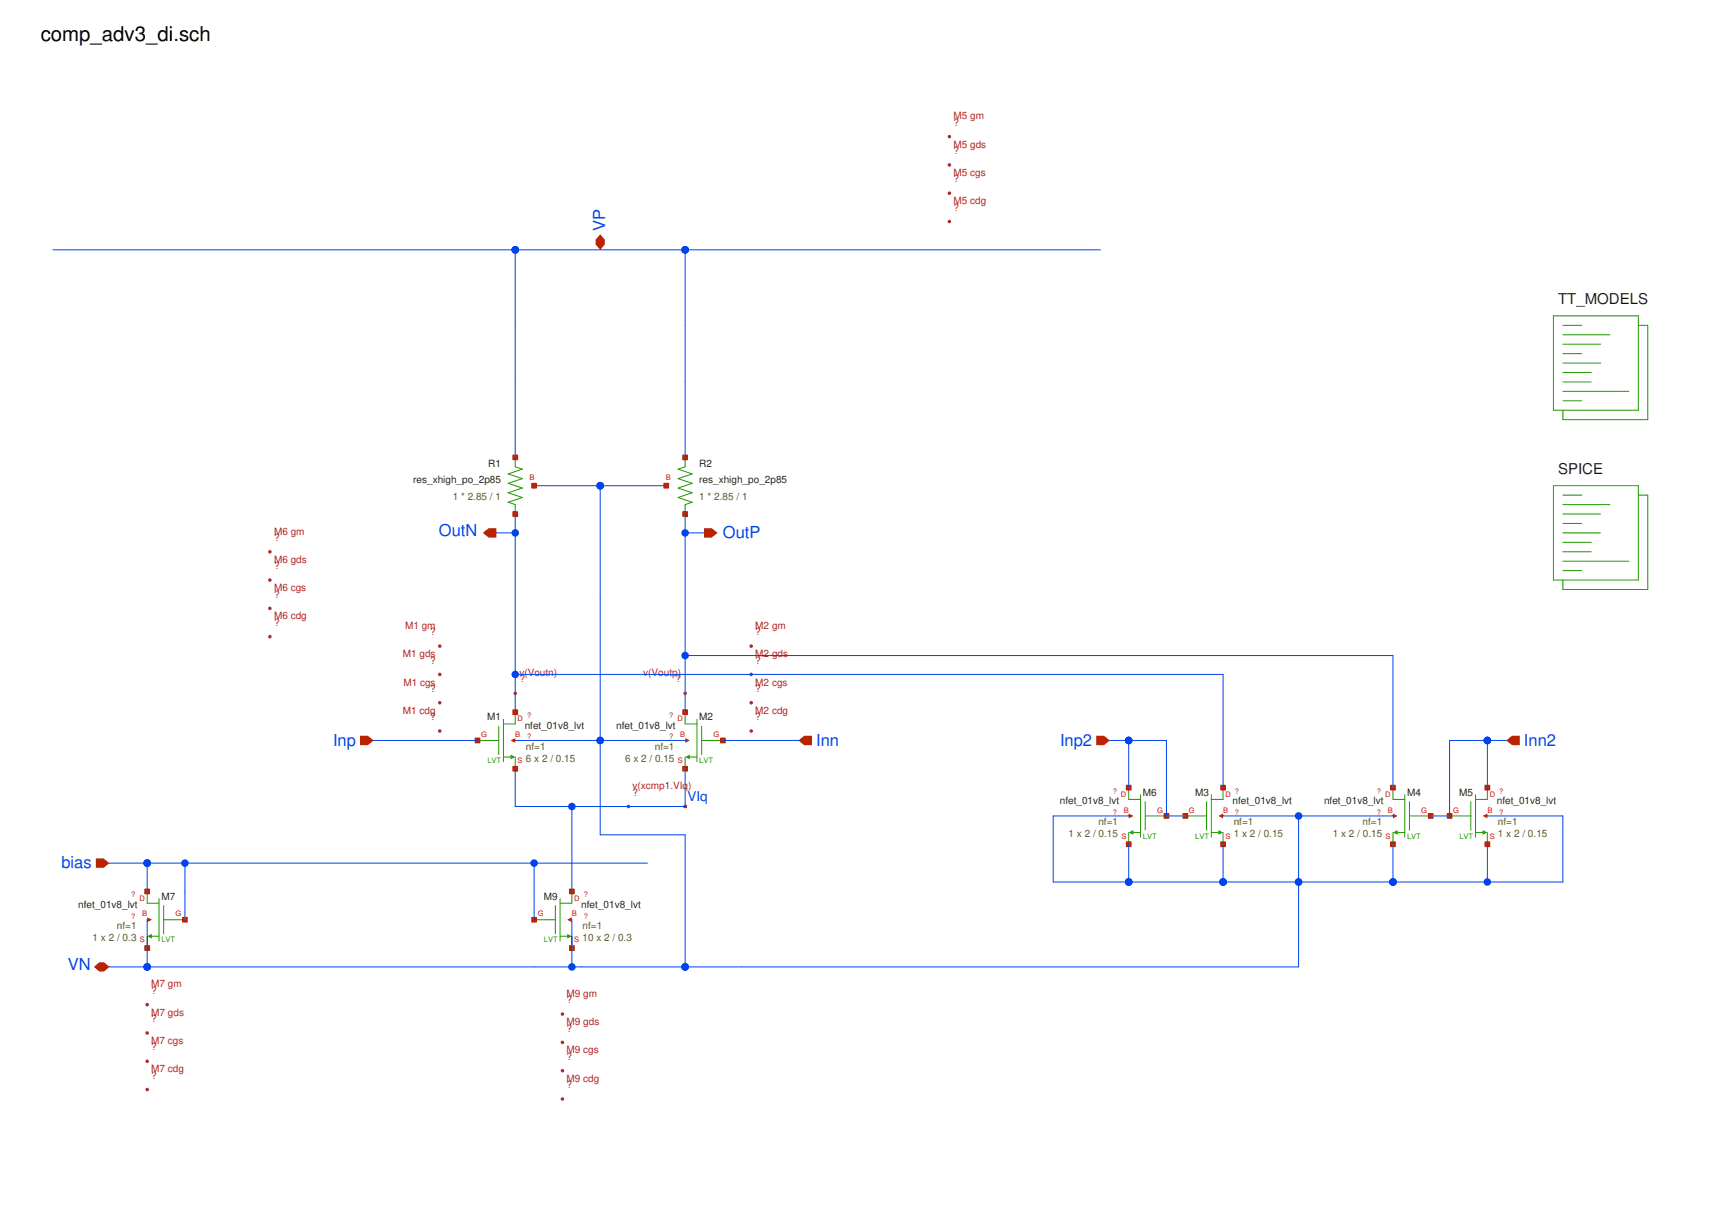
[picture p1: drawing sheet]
<svg xmlns="http://www.w3.org/2000/svg" width="297mm" height="210mm" viewBox="0 0 297 210" stroke-linecap="round" stroke-linejoin="round" font-family="sans-serif">
<g fill="none" stroke="#229800" stroke-width=".17">
<path d="M268.7 54.7h14.7v16.3h-14.7zM270.4 59.6h6.5M270.4 57.9h8.1M270.4 56.3h3.2M283.4 56.3h1.7v16.3h-14.7v-1.6M270.4 61.2h3.2M270.4 62.8h6.5M270.4 64.5h4.9M270.4 66.1h4.9M270.4 67.7h11.4M270.4 69.4h3.2M268.7 84.1h14.7v16.3h-14.7z"/>
<path d="M270.4 88.9h6.5M270.4 90.6h3.2M270.4 92.2h6.5M270.4 93.8h4.9M270.4 95.5h4.9M270.4 97.1h11.4M270.4 98.7h3.2M270.4 87.3h8.1M270.4 85.7h3.2M283.4 85.7h1.7v16.3h-14.7v-1.6M82.6 128.1h3.7M86.3 125.7v4.9"/>
<path d="M87.1 124.5v7.3M87.1 131h1.2M89.1 123.2v2.1h-2M89.1 131v2"/>
</g>
<path d="M88.3 130.6l.8 .4-.8 .4z" fill="#229800"/>
<path d="M118.5 123.2v2.1h2.1M118.5 131v2M119.3 131h1.3M120.6 124.5v7.3M121.4 128.1h3.7M121.4 125.7v4.9" fill="none" stroke="#229800" stroke-width=".17"/>
<path d="M118.5 131l.8-.4v.8z" fill="#229800"/>
<path d="M25.5 154.3v2h2M27.5 155.5v7.3M28.3 159.2h3.7M28.3 156.7v4.9M25.5 162v2.1M26.3 162h1.2" fill="none" stroke="#229800" stroke-width=".17"/>
<path d="M25.5 162l.8-.4v.8z" fill="#229800"/>
<path d="M92.4 159.2h3.7M96.1 156.7v4.9M96.9 155.5v7.3M98.9 154.3v2h-2M96.9 162h1.2M98.9 162v2.1" fill="none" stroke="#229800" stroke-width=".17"/>
<path d="M98.1 161.6l.8 .4-.8 .4z" fill="#229800"/>
<path d="M89.1 79.2v1.6l1.3 .4-2.5 .8 2.5 .8-2.5 .8 2.5 .9-2.5 .8 2.5 .8-2.5 .8 1.2 .4v1.6M118.5 79.2v1.6l-1.2 .4 2.5 .8-2.5 .8 2.5 .8-2.5 .9 2.5 .8-2.5 .8 2.5 .8-1.3 .4v1.6M208.7 138.7v4.9M209.6 137.5v7.4M211.6 136.3v2h-2M205.1 141.2h3.6M209.6 144.1h1.2M211.6 144.1v2" fill="none" stroke="#229800" stroke-width=".17"/>
<path d="M210.8 143.6l.8 .5-.8 .4z" fill="#229800"/>
<path d="M241 136.3v2h2M243 137.5v7.4M243.8 138.7v4.9M241 144.1v2M241.8 144.1h1.2M243.8 141.2h3.7" fill="none" stroke="#229800" stroke-width=".17"/>
<path d="M241 144.1l.8-.5v.9z" fill="#229800"/>
<path d="M254.5 138.7v4.9M255.3 137.5v7.4M257.3 136.3v2h-2M250.8 141.2h3.7M255.3 144.1h1.2M257.3 144.1v2" fill="none" stroke="#229800" stroke-width=".17"/>
<path d="M256.5 143.6l.8 .5-.8 .4z" fill="#229800"/>
<path d="M195.3 136.3v2h2M197.3 137.5v7.4M198.1 138.7v4.9M195.3 144.1v2M196.1 144.1h1.2M198.1 141.2h3.7" fill="none" stroke="#229800" stroke-width=".17"/>
<path d="M195.3 144.1l.8-.5v.9z" fill="#229800"/>
<path d="M88.3 128.1l.8-.4v.8z" fill="#ba2200"/>
<path d="M88.7 122.8h.8v.8h-.8z" fill="none" stroke="#ba2200" stroke-width=".17"/>
<path d="M88.7 122.8h.8v.8h-.8z" fill="#ba2200"/>
<path d="M82.2 127.7h.8v.8h-.8z" fill="none" stroke="#ba2200" stroke-width=".17"/>
<path d="M82.2 127.7h.8v.8h-.8z" fill="#ba2200"/>
<path d="M88.7 132.6h.8v.8h-.8z" fill="none" stroke="#ba2200" stroke-width=".17"/>
<path d="M88.7 132.6h.8v.8h-.8z" fill="#ba2200"/>
<path d="M89.1 128.1h.1" fill="none" stroke="#ba2200" stroke-width=".17"/>
<path d="M118.5 127.7l.8 .4-.8 .4z" fill="#ba2200"/>
<path d="M118.1 122.8h.8v.8h-.8z" fill="none" stroke="#ba2200" stroke-width=".17"/>
<path d="M118.1 122.8h.8v.8h-.8z" fill="#ba2200"/>
<path d="M124.7 127.7h.8v.8h-.8z" fill="none" stroke="#ba2200" stroke-width=".17"/>
<path d="M124.7 127.7h.8v.8h-.8z" fill="#ba2200"/>
<path d="M118.1 132.6h.8v.8h-.8z" fill="none" stroke="#ba2200" stroke-width=".17"/>
<path d="M118.1 132.6h.8v.8h-.8z" fill="#ba2200"/>
<path d="M118.5 128.1h.1" fill="none" stroke="#ba2200" stroke-width=".17"/>
<path d="M25.5 158.7l.8 .5-.8 .4z" fill="#ba2200"/>
<path d="M25.1 153.8h.8v.9h-.8z" fill="none" stroke="#ba2200" stroke-width=".17"/>
<path d="M25.1 153.8h.8v.9h-.8z" fill="#ba2200"/>
<path d="M31.6 158.7h.8v.9h-.8z" fill="none" stroke="#ba2200" stroke-width=".17"/>
<path d="M31.6 158.7h.8v.9h-.8z" fill="#ba2200"/>
<path d="M25.1 163.6h.8v.9h-.8z" fill="none" stroke="#ba2200" stroke-width=".17"/>
<path d="M25.1 163.6h.8v.9h-.8z" fill="#ba2200"/>
<path d="M25.4 159.2h.1" fill="none" stroke="#ba2200" stroke-width=".17"/>
<path d="M98.1 159.2l.8-.5v.9z" fill="#ba2200"/>
<path d="M98.5 153.8h.8v.9h-.8z" fill="none" stroke="#ba2200" stroke-width=".17"/>
<path d="M98.5 153.8h.8v.9h-.8z" fill="#ba2200"/>
<path d="M92 158.7h.8v.9h-.8z" fill="none" stroke="#ba2200" stroke-width=".17"/>
<path d="M92 158.7h.8v.9h-.8z" fill="#ba2200"/>
<path d="M98.5 163.6h.8v.9h-.8z" fill="none" stroke="#ba2200" stroke-width=".17"/>
<path d="M98.5 163.6h.8v.9h-.8z" fill="#ba2200"/>
<path d="M98.9 159.2h.1" fill="none" stroke="#ba2200" stroke-width=".17"/>
<path d="M118.3 139.4h.4v.4h-.4z" fill="none" stroke="#ba2200" stroke-width=".17"/>
<g fill="#ba2200">
<path d="M118.3 139.4h.4v.4h-.4z"/>
<path d="M62.3 127.3h1.3l1 .8-1 .8h-1.3z"/>
</g>
<path d="M64.6 128.1h.1" fill="none" stroke="#ba2200" stroke-width=".17"/>
<path d="M16.6 148.5h1.3l1 .9-1 .8h-1.3z" fill="#ba2200"/>
<path d="M18.9 149.4h.1" fill="none" stroke="#ba2200" stroke-width=".17"/>
<path d="M138.1 128.1l1-.8h1.4v1.6h-1.4z" fill="#ba2200"/>
<path d="M138.1 128.1h.1" fill="none" stroke="#ba2200" stroke-width=".17"/>
<path d="M103.8 40.6l.8 .9v.8l-.8 .9-.8-.9v-.8z" fill="#ba2200"/>
<path d="M103.8 43.2h.1" fill="none" stroke="#ba2200" stroke-width=".17"/>
<path d="M16.3 167.3l.9-.8h.8l.9 .8-.9 .8h-.8z" fill="#ba2200"/>
<path d="M18.9 167.3h.1" fill="none" stroke="#ba2200" stroke-width=".17"/>
<path d="M83.5 92.2l1-.8h1.4v1.6h-1.4z" fill="#ba2200"/>
<path d="M85.9 92.2h.1" fill="none" stroke="#ba2200" stroke-width=".17"/>
<path d="M121.8 91.4h1.3l1 .8-1 .8h-1.3z" fill="#ba2200"/>
<path d="M121.8 92.2h.1" fill="none" stroke="#ba2200" stroke-width=".17"/>
<path d="M88.7 88.5h.8v.9h-.8z" fill="none" stroke="#ba2200" stroke-width=".17"/>
<path d="M88.7 88.5h.8v.9h-.8z" fill="#ba2200"/>
<path d="M88.7 78.7h.8v.9h-.8z" fill="none" stroke="#ba2200" stroke-width=".17"/>
<path d="M88.7 78.7h.8v.9h-.8z" fill="#ba2200"/>
<path d="M92 83.6h.8v.9h-.8z" fill="none" stroke="#ba2200" stroke-width=".17"/>
<path d="M92 83.6h.8v.9h-.8z" fill="#ba2200"/>
<path d="M118.1 88.5h.8v.9h-.8z" fill="none" stroke="#ba2200" stroke-width=".17"/>
<path d="M118.1 88.5h.8v.9h-.8z" fill="#ba2200"/>
<path d="M118.1 78.7h.8v.9h-.8z" fill="none" stroke="#ba2200" stroke-width=".17"/>
<path d="M118.1 78.7h.8v.9h-.8z" fill="#ba2200"/>
<path d="M114.9 83.6h.8v.9h-.8z" fill="none" stroke="#ba2200" stroke-width=".17"/>
<g fill="#ba2200">
<path d="M114.9 83.6h.8v.9h-.8z"/>
<path d="M210.8 141.2l.8-.4v.8z"/>
</g>
<path d="M211.2 135.9h.8v.8h-.8z" fill="none" stroke="#ba2200" stroke-width=".17"/>
<path d="M211.2 135.9h.8v.8h-.8z" fill="#ba2200"/>
<path d="M204.7 140.8h.8v.8h-.8z" fill="none" stroke="#ba2200" stroke-width=".17"/>
<path d="M204.7 140.8h.8v.8h-.8z" fill="#ba2200"/>
<path d="M211.2 145.7h.8v.8h-.8z" fill="none" stroke="#ba2200" stroke-width=".17"/>
<path d="M211.2 145.7h.8v.8h-.8z" fill="#ba2200"/>
<path d="M211.6 141.2h.1" fill="none" stroke="#ba2200" stroke-width=".17"/>
<path d="M241 140.8l.8 .4-.8 .4z" fill="#ba2200"/>
<path d="M240.6 135.9h.8v.8h-.8z" fill="none" stroke="#ba2200" stroke-width=".17"/>
<path d="M240.6 135.9h.8v.8h-.8z" fill="#ba2200"/>
<path d="M247.1 140.8h.8v.8h-.8z" fill="none" stroke="#ba2200" stroke-width=".17"/>
<path d="M247.1 140.8h.8v.8h-.8z" fill="#ba2200"/>
<path d="M240.6 145.7h.8v.8h-.8z" fill="none" stroke="#ba2200" stroke-width=".17"/>
<path d="M240.6 145.7h.8v.8h-.8z" fill="#ba2200"/>
<path d="M241 141.2h.1" fill="none" stroke="#ba2200" stroke-width=".17"/>
<path d="M260.6 128.1l1-.8h1.3v1.6h-1.3z" fill="#ba2200"/>
<path d="M260.6 128.1h.1" fill="none" stroke="#ba2200" stroke-width=".17"/>
<path d="M189.7 127.3h1.3l1 .8-1 .8h-1.3z" fill="#ba2200"/>
<path d="M192 128.1h.1" fill="none" stroke="#ba2200" stroke-width=".17"/>
<path d="M256.5 141.2l.8-.4v.8z" fill="#ba2200"/>
<path d="M256.9 135.9h.8v.8h-.8z" fill="none" stroke="#ba2200" stroke-width=".17"/>
<path d="M256.9 135.9h.8v.8h-.8z" fill="#ba2200"/>
<path d="M250.4 140.8h.8v.8h-.8z" fill="none" stroke="#ba2200" stroke-width=".17"/>
<path d="M250.4 140.8h.8v.8h-.8z" fill="#ba2200"/>
<path d="M256.9 145.7h.8v.8h-.8z" fill="none" stroke="#ba2200" stroke-width=".17"/>
<path d="M256.9 145.7h.8v.8h-.8z" fill="#ba2200"/>
<path d="M257.3 141.2h.1" fill="none" stroke="#ba2200" stroke-width=".17"/>
<path d="M195.3 140.8l.8 .4-.8 .4z" fill="#ba2200"/>
<path d="M194.9 135.9h.8v.8h-.8z" fill="none" stroke="#ba2200" stroke-width=".17"/>
<path d="M194.9 135.9h.8v.8h-.8z" fill="#ba2200"/>
<path d="M201.4 140.8h.8v.8h-.8z" fill="none" stroke="#ba2200" stroke-width=".17"/>
<path d="M201.4 140.8h.8v.8h-.8z" fill="#ba2200"/>
<path d="M194.9 145.7h.8v.8h-.8z" fill="none" stroke="#ba2200" stroke-width=".17"/>
<path d="M194.9 145.7h.8v.8h-.8z" fill="#ba2200"/>
<path d="M195.3 141.2h.1" fill="none" stroke="#ba2200" stroke-width=".17"/>
<g fill="#a92222">
<path d="M164 23.5l.2-.2v.3v-.3a.31 .31 0 0 1 .3 .4 .31 .31 0 0 1-.4 .2 .31 .31 0 0 1-.1-.4z"/>
<path d="M164 28.4l.2-.2v.3v-.3a.31 .31 0 0 1 .3 .4 .31 .31 0 0 1-.4 .2 .31 .31 0 0 1-.1-.4z"/>
<path d="M164 33.3l.2-.2v.3v-.3a.31 .31 0 0 1 .3 .4 .31 .31 0 0 1-.4 .2 .31 .31 0 0 1-.1-.4z"/>
<path d="M164 38.2l.2-.2v.3v-.3a.31 .31 0 0 1 .3 .4 .31 .31 0 0 1-.4 .2 .31 .31 0 0 1-.1-.4z"/>
<path d="M46.5 95.2h.2v.3v-.3a.31 .31 0 0 1 .3 .4 .31 .31 0 0 1-.5 .1 .31 .31 0 0 1 0-.5z"/>
<path d="M46.5 100.1h.2v.3v-.3a.31 .31 0 0 1 .3 .4 .31 .31 0 0 1-.5 .1 .31 .31 0 0 1 0-.5z"/>
<path d="M46.5 105h.2v.3v-.3a.31 .31 0 0 1 .3 .4 .31 .31 0 0 1-.5 .1 .31 .31 0 0 1 0-.5z"/>
<path d="M46.4 110l.3-.1v.3v-.3a.31 .31 0 0 1 .3 .3 .31 .31 0 0 1-.4 .3 .31 .31 0 0 1-.2-.5z"/>
<path d="M129.8 111.5h.2v.3v-.3a.31 .31 0 0 1 .2 .4 .31 .31 0 0 1-.4 .1 .31 .31 0 0 1 0-.5z"/>
<path d="M129.8 116.4h.2v.3v-.3a.31 .31 0 0 1 .2 .4 .31 .31 0 0 1-.4 .1 .31 .31 0 0 1 0-.5z"/>
<path d="M129.8 121.3h.2v.3v-.3a.31 .31 0 0 1 .2 .4 .31 .31 0 0 1-.4 .1 .31 .31 0 0 1 0-.5z"/>
<path d="M129.7 126.3l.3-.1v.3v-.3a.31 .31 0 0 1 .3 .4 .31 .31 0 0 1-.4 .2 .31 .31 0 0 1-.2-.5z"/>
<path d="M75.9 111.5h.2v.3v-.3a.31 .31 0 0 1 .3 .4 .31 .31 0 0 1-.5 .1 .31 .31 0 0 1 0-.5z"/>
<path d="M75.9 116.4h.2v.3v-.3a.31 .31 0 0 1 .3 .4 .31 .31 0 0 1-.5 .1 .31 .31 0 0 1 0-.5z"/>
<path d="M75.9 121.3h.2v.3v-.3a.31 .31 0 0 1 .3 .4 .31 .31 0 0 1-.5 .1 .31 .31 0 0 1 0-.5z"/>
<path d="M75.9 126.2h.2v.3v-.3a.31 .31 0 0 1 .3 .4 .31 .31 0 0 1-.5 .1 .31 .31 0 0 1 0-.5z"/>
<path d="M97.1 175.2h.2v.3v-.3a.31 .31 0 0 1 .3 .4 .31 .31 0 0 1-.5 .1 .31 .31 0 0 1 0-.5z"/>
<path d="M97 180.2l.3-.1v.3v-.3a.31 .31 0 0 1 .3 .3 .31 .31 0 0 1-.4 .3 .31 .31 0 0 1-.2-.5z"/>
<path d="M97.1 185h.2v.3v-.3a.31 .31 0 0 1 .3 .4 .31 .31 0 0 1-.5 .1 .31 .31 0 0 1 0-.5z"/>
<path d="M97 190l.3-.1v.3v-.3a.31 .31 0 0 1 .3 .3 .31 .31 0 0 1-.4 .3 .31 .31 0 0 1-.2-.5z"/>
<path d="M25.3 173.6l.2-.1v.3v-.3a.31 .31 0 0 1 .3 .5 .31 .31 0 0 1-.5 .1 .31 .31 0 0 1 0-.5z"/>
<path d="M25.3 178.5l.2-.1v.3v-.3a.31 .31 0 0 1 .3 .5 .31 .31 0 0 1-.5 .1 .31 .31 0 0 1 0-.5z"/>
<path d="M25.3 183.4l.2-.1v.3v-.3a.31 .31 0 0 1 .3 .5 .31 .31 0 0 1-.5 .1 .31 .31 0 0 1 0-.5z"/>
<path d="M25.3 188.3l.2-.1v.3v-.3a.31 .31 0 0 1 .3 .4 .31 .31 0 0 1-.5 .2 .31 .31 0 0 1 0-.5z"/>
<path d="M88.9 119.8l.2-.1v.3v-.3a.31 .31 0 0 1 .3 .3 .31 .31 0 0 1-.4 .3 .31 .31 0 0 1-.1-.5z"/>
<path d="M118.3 119.8l.2-.1v.3v-.3a.31 .31 0 0 1 .3 .3 .31 .31 0 0 1-.4 .3 .31 .31 0 0 1-.1-.5z"/>
<path d="M108.5 139.4l.2-.1v.3v-.3a.31 .31 0 0 1 .3 .3 .31 .31 0 0 1-.4 .2 .31 .31 0 0 1-.1-.4z"/>
</g>
<g fill="none" stroke="#0044ed" stroke-width=".17">
<path d="M9.1 43.2h181.3M89.1 43.2v36M118.5 43.2v36M85.9 92.2h3.2M89.1 88.9v34.3M92.4 84.1h22.9M103.8 84.1v60.4h14.7v22.8M118.5 88.9v34.3M118.5 92.2h3.3M89.1 116.7h122.5v19.6M118.5 113.4h122.5v22.9M64.6 128.1h18"/>
<path d="M89.1 133v6.6h29.4v-6.6M89.1 128.1h29.4M98.9 139.6v14.7M125.1 128.1h13M192 128.1h9.8v13.1h3.3M195.3 128.1v8.2M257.3 128.1v8.2M260.6 128.1h-9.8v13.1h-3.3M18.9 149.4h93.1M25.5 149.4v4.9M25.5 159.2v8.1M32 149.4v9.8"/>
<path d="M92.4 149.4v9.8M98.9 159.2v8.1M195.3 141.2h-13.1v11.4h88.2v-11.4h-13.1M195.3 146.1v6.5M211.6 146.1v6.5M211.6 141.2h29.4M224.7 141.2v26.1h-205.8M241 146.1v6.5M257.3 146.1v6.5"/>
</g>
<g fill="#0044ed">
<path d="M88.7 42.8a.65 .65 0 0 1 .7-.2 .65 .65 0 0 1 .4 .6h-.7h.7a.65 .65 0 0 1-.9 .6 .65 .65 0 0 1-.2-1z"/>
<path d="M25 148.9a.65 .65 0 0 1 .7-.1 .65 .65 0 0 1 .4 .6h-.6h.6a.65 .65 0 0 1-.9 .6 .65 .65 0 0 1-.2-1.1z"/>
<path d="M25 166.9a.65 .65 0 0 1 .7-.2 .65 .65 0 0 1 .4 .6h-.6h.6a.65 .65 0 0 1-.9 .6 .65 .65 0 0 1-.2-1z"/>
<path d="M31.5 148.9a.65 .65 0 0 1 .7-.1 .65 .65 0 0 1 .4 .6h-.6h.6a.65 .65 0 0 1-.9 .6 .65 .65 0 0 1-.2-1.1z"/>
<path d="M118.1 42.8a.65 .65 0 0 1 .7-.2 .65 .65 0 0 1 .4 .6h-.7h.7a.65 .65 0 0 1-.9 .6 .65 .65 0 0 1-.2-1z"/>
<path d="M103.4 83.6a.65 .65 0 0 1 .7-.2 .65 .65 0 0 1 .4 .7h-.7h.7a.65 .65 0 0 1-.9 .6 .65 .65 0 0 1-.2-1.1z"/>
<path d="M118.1 113a.65 .65 0 0 1 .7-.2 .65 .65 0 0 1 .4 .6h-.7h.7a.65 .65 0 0 1-.9 .6 .65 .65 0 0 1-.2-1z"/>
<path d="M88.7 116.2a.65 .65 0 0 1 .7-.1 .65 .65 0 0 1 .4 .6h-.7h.7a.65 .65 0 0 1-.9 .6 .65 .65 0 0 1-.2-1.1z"/>
<path d="M98.5 139.1a.65 .65 0 0 1 .7-.1 .65 .65 0 0 1 .4 .6h-.7h.7a.65 .65 0 0 1-.9 .6 .65 .65 0 0 1-.2-1.1z"/>
<path d="M103.4 127.7a.65 .65 0 0 1 .7-.2 .65 .65 0 0 1 .4 .6h-.7h.7a.65 .65 0 0 1-.9 .6 .65 .65 0 0 1-.2-1z"/>
<path d="M118.1 166.9a.65 .65 0 0 1 .7-.2 .65 .65 0 0 1 .4 .6h-.7h.7a.65 .65 0 0 1-.9 .6 .65 .65 0 0 1-.2-1z"/>
<path d="M118.1 91.8a.65 .65 0 0 1 .7-.2 .65 .65 0 0 1 .4 .6h-.7h.7a.65 .65 0 0 1-.9 .6 .65 .65 0 0 1-.2-1z"/>
<path d="M88.7 91.8a.65 .65 0 0 1 .7-.2 .65 .65 0 0 1 .4 .6h-.7h.7a.65 .65 0 0 1-.9 .6 .65 .65 0 0 1-.2-1z"/>
<path d="M91.9 148.9a.65 .65 0 0 1 .8-.1 .65 .65 0 0 1 .4 .6h-.7h.7a.65 .65 0 0 1-.9 .6 .65 .65 0 0 1-.3-1.1z"/>
<path d="M98.5 166.9a.65 .65 0 0 1 .7-.2 .65 .65 0 0 1 .4 .6h-.7h.7a.65 .65 0 0 1-.9 .6 .65 .65 0 0 1-.2-1z"/>
<path d="M194.8 127.7a.65 .65 0 0 1 .7-.2 .65 .65 0 0 1 .4 .6h-.6h.6a.65 .65 0 0 1-.9 .6 .65 .65 0 0 1-.2-1z"/>
<path d="M194.8 152.2a.65 .65 0 0 1 .7-.2 .65 .65 0 0 1 .4 .6h-.6h.6a.65 .65 0 0 1-.9 .6 .65 .65 0 0 1-.2-1z"/>
<path d="M211.1 152.2a.65 .65 0 0 1 .7-.2 .65 .65 0 0 1 .4 .6h-.6h.6a.65 .65 0 0 1-.9 .6 .65 .65 0 0 1-.2-1z"/>
<path d="M240.5 152.2a.65 .65 0 0 1 .7-.2 .65 .65 0 0 1 .4 .6h-.6h.6a.65 .65 0 0 1-.9 .6 .65 .65 0 0 1-.2-1z"/>
<path d="M224.2 140.7a.65 .65 0 0 1 .7-.1 .65 .65 0 0 1 .4 .6h-.6h.6a.65 .65 0 0 1-.9 .6 .65 .65 0 0 1-.2-1.1z"/>
<path d="M224.2 152.2a.65 .65 0 0 1 .7-.2 .65 .65 0 0 1 .4 .6h-.6h.6a.65 .65 0 0 1-.9 .6 .65 .65 0 0 1-.2-1z"/>
<path d="M256.8 127.7a.65 .65 0 0 1 .8-.2 .65 .65 0 0 1 .4 .6h-.7h.7a.65 .65 0 0 1-.9 .6 .65 .65 0 0 1-.3-1z"/>
<path d="M256.8 152.2a.65 .65 0 0 1 .8-.2 .65 .65 0 0 1 .4 .6h-.7h.7a.65 .65 0 0 1-.9 .6 .65 .65 0 0 1-.3-1z"/>
</g>
<text font-size="3.5" x="7.1" y="7.1">comp_adv3_di.sch</text>
<g font-size="2.9" fill="#0044ed">
<text x="104.7" y="40" transform="rotate(-90 104.7 40)">VP</text>
<text x="75.9" y="92.7">OutN</text>
<text x="125.1" y="93.1">OutP</text>
<text x="57.6" y="129">Inp</text>
<text x="141.2" y="129">Inn</text>
<text x="183.4" y="129">Inp2</text>
<text x="263.6" y="129">Inn2</text>
<text x="10.6" y="150.2">bias</text>
<text x="11.7" y="167.8">VN</text>
</g>
<g font-size="2.6" fill="#222">
<text x="269.6" y="52.7">TT_MODELS</text>
<text x="269.6" y="82.1">SPICE</text>
</g>
<text font-size="2.3" fill="#0044ed" x="118.9" y="138.6">VIq</text>
<g font-size="1.7" fill="#a92222">
<text x="165" y="21.8">?</text>
<text x="165" y="20.7">M5 gm</text>
<text x="165" y="26.7">?</text>
<text x="165" y="25.6">M5 gds</text>
<text x="165" y="31.6">?</text>
<text x="165" y="30.5">M5 cgs</text>
<text x="165" y="35.4">M5 cdg</text>
<text x="165" y="36.5">?</text>
<text x="47.4" y="93.6">?</text>
<text x="47.4" y="92.5">M6 gm</text>
<text x="47.4" y="98.5">?</text>
<text x="47.4" y="97.4">M6 gds</text>
<text x="47.4" y="103.4">?</text>
<text x="47.4" y="102.3">M6 cgs</text>
<text x="47.4" y="107.2">M6 cdg</text>
<text x="47.4" y="108.3">?</text>
<text x="69.7" y="113.7">M1 gds</text>
<text x="70.1" y="108.8">M1 gm</text>
<text x="74.4" y="109.9">?</text>
<text x="130.7" y="109.9">?</text>
<text x="130.7" y="108.8">M2 gm</text>
<text x="130.7" y="113.7">M2 gds</text>
<text x="69.8" y="118.6">M1 cgs</text>
<text x="74.4" y="114.8">?</text>
<text x="74.4" y="119.7">?</text>
<text x="89.9" y="118.1">?</text>
<text x="89.9" y="117">v(Voutn)</text>
<text x="111.3" y="117">v(Voutp)</text>
<text x="116.9" y="118.1">?</text>
<text x="130.7" y="114.8">?</text>
<text x="130.7" y="119.7">?</text>
<text x="130.7" y="118.6">M2 cgs</text>
<text x="69.7" y="123.5">M1 cdg</text>
<text x="74.4" y="124.6">?</text>
<text x="130.7" y="124.6">?</text>
<text x="130.7" y="123.5">M2 cdg</text>
<text x="109.4" y="137.7">?</text>
<text x="109.4" y="136.6">v(xcmp1.VIq)</text>
<text x="26.2" y="172">?</text>
<text x="26.2" y="170.9">M7 gm</text>
<text x="98" y="173.6">?</text>
<text x="98" y="172.5">M9 gm</text>
<text x="26.2" y="176.9">?</text>
<text x="26.2" y="175.8">M7 gds</text>
<text x="98" y="178.5">?</text>
<text x="98" y="177.4">M9 gds</text>
<text x="26.2" y="181.8">?</text>
<text x="26.2" y="180.7">M7 cgs</text>
<text x="26.2" y="185.6">M7 cdg</text>
<text x="98" y="183.4">?</text>
<text x="98" y="182.3">M9 cgs</text>
<text x="26.2" y="186.7">?</text>
<text x="98" y="188.3">?</text>
<text x="98" y="187.2">M9 cdg</text>
</g>
<g font-size="1.7" fill="#222">
<text x="71.5" y="83.6">res_xhigh_po_2p85</text>
<text x="84.5" y="80.8">R1</text>
<text x="121" y="80.8">R2</text>
<text x="121" y="83.6">res_xhigh_po_2p85</text>
<text x="84.3" y="124.6">M1</text>
<text x="121" y="124.6">M2</text>
<text x="90.8" y="126.1">nfet_01v8_lvt</text>
<text x="106.6" y="126.1">nfet_01v8_lvt</text>
<text x="197.7" y="137.7">M6</text>
<text x="206.7" y="137.7">M3</text>
<text x="243.4" y="137.7">M4</text>
<text x="252.5" y="137.7">M5</text>
<text x="183.3" y="139.2">nfet_01v8_lvt</text>
<text x="213.2" y="139.2">nfet_01v8_lvt</text>
<text x="229.1" y="139.2">nfet_01v8_lvt</text>
<text x="258.9" y="139.2">nfet_01v8_lvt</text>
<text x="27.9" y="155.7">M7</text>
<text x="94.1" y="155.7">M9</text>
<text x="13.5" y="157.1">nfet_01v8_lvt</text>
<text x="100.6" y="157.1">nfet_01v8_lvt</text>
</g>
<g font-size="1.7" fill="#660">
<text x="78.3" y="86.5">1 * 2.85 / 1</text>
<text x="121" y="86.5">1 * 2.85 / 1</text>
<text x="91" y="131.8">6 x 2 / 0.15</text>
<text x="91" y="129.7">nf=1</text>
<text x="108.1" y="131.8">6 x 2 / 0.15</text>
<text x="113.3" y="129.7">nf=1</text>
<text x="190" y="142.8">nf=1</text>
<text x="213.4" y="142.8">nf=1</text>
<text x="235.7" y="142.8">nf=1</text>
<text x="259.1" y="142.8">nf=1</text>
<text x="184.9" y="144.8">1 x 2 / 0.15</text>
<text x="213.4" y="144.8">1 x 2 / 0.15</text>
<text x="230.6" y="144.8">1 x 2 / 0.15</text>
<text x="259.1" y="144.8">1 x 2 / 0.15</text>
<text x="20.2" y="160.8">nf=1</text>
<text x="100.8" y="160.8">nf=1</text>
<text x="16" y="162.8">1 x 2 / 0.3</text>
<text x="100.8" y="162.8">10 x 2 / 0.3</text>
</g>
<g font-size="1.3" fill="#fe0000">
<text x="91.6" y="83.1">B</text>
<text x="115.2" y="83.1">B</text>
<text x="89.5" y="124.8">D</text>
<text x="117.2" y="124.8">D</text>
<text x="83.2" y="127.5">G</text>
<text x="89.1" y="127.5">B</text>
<text x="117.7" y="127.5">B</text>
<text x="123.4" y="127.5">G</text>
<text x="89.5" y="132">S</text>
<text x="117.3" y="132">S</text>
<text x="193.9" y="137.9">D</text>
<text x="212" y="137.9">D</text>
<text x="239.6" y="137.9">D</text>
<text x="257.7" y="137.9">D</text>
<text x="194.4" y="140.6">B</text>
<text x="200.2" y="140.6">G</text>
<text x="205.7" y="140.6">G</text>
<text x="211.6" y="140.6">B</text>
<text x="240.1" y="140.6">B</text>
<text x="245.9" y="140.6">G</text>
<text x="251.4" y="140.6">G</text>
<text x="257.3" y="140.6">B</text>
<text x="194" y="145.1">S</text>
<text x="212" y="145.1">S</text>
<text x="239.7" y="145.1">S</text>
<text x="257.7" y="145.1">S</text>
<text x="24.1" y="155.9">D</text>
<text x="99.3" y="155.9">D</text>
<text x="24.6" y="158.6">B</text>
<text x="30.4" y="158.6">G</text>
<text x="93" y="158.6">G</text>
<text x="98.9" y="158.6">B</text>
<text x="24.2" y="163.1">S</text>
<text x="99.3" y="163.1">S</text>
</g>
<g font-size="1.3" fill="#a92222">
<text x="91.2" y="124.3">?</text>
<text x="115.8" y="124.3">?</text>
<text x="91.2" y="128">?</text>
<text x="115.8" y="128">?</text>
<text x="192.5" y="137.3">?</text>
<text x="213.6" y="137.3">?</text>
<text x="238.2" y="137.3">?</text>
<text x="259.3" y="137.3">?</text>
<text x="192.5" y="141">?</text>
<text x="213.6" y="141">?</text>
<text x="238.2" y="141">?</text>
<text x="259.3" y="141">?</text>
<text x="22.7" y="155.3">?</text>
<text x="101" y="155.3">?</text>
<text x="22.7" y="159">?</text>
<text x="101" y="159">?</text>
</g>
<g font-size="1.3" fill="#229800">
<text x="84.3" y="132">LVT</text>
<text x="121" y="132">LVT</text>
<text x="197.7" y="145.1">LVT</text>
<text x="206.8" y="145.1">LVT</text>
<text x="243.4" y="145.1">LVT</text>
<text x="252.5" y="145.1">LVT</text>
<text x="27.9" y="163.1">LVT</text>
<text x="94.1" y="163.1">LVT</text>
</g>
</svg>
